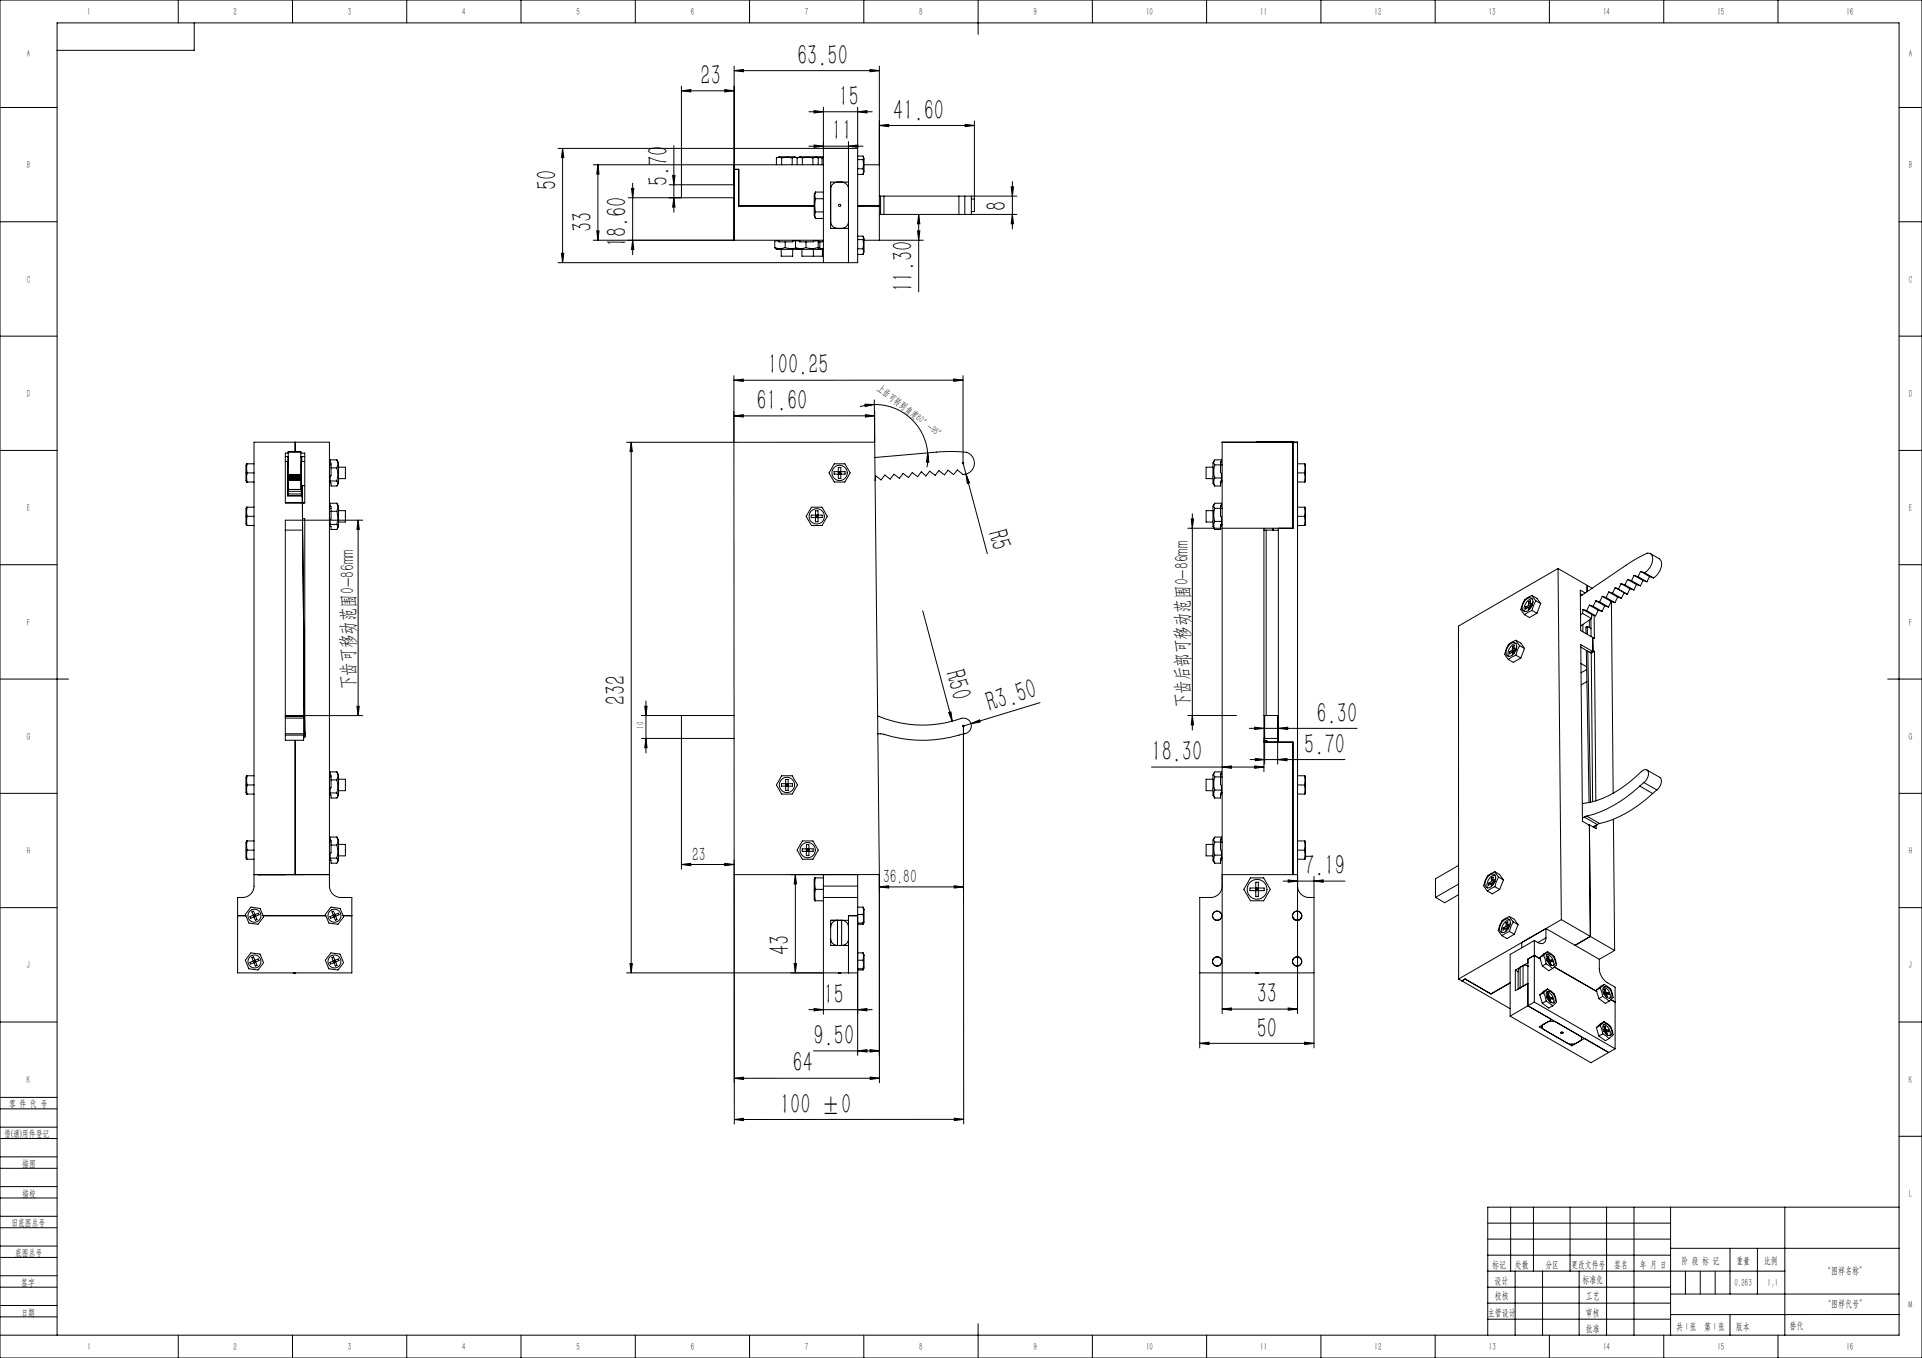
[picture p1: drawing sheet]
<svg xmlns="http://www.w3.org/2000/svg" width="841mm" height="594mm" viewBox="0 0 841 594" stroke-linecap="round" stroke-linejoin="round" font-family="sans-serif">
<g fill="none" stroke="#000" stroke-width=".44">
<path d="M0 0h841v594h-841zM78 0v10M85 10v12h-60M128 0v10M178 0v10M228 0v10M278 0v10M328 0v10M378 0v10M428 0v15M478 0v10M528 0v10"/>
<path d="M578 0v10M628 0v10M678 0v10M728 0v10M778 0v10M298.2 39.7l4.1-.5v1zM298.2 37.7v48.8M298.2 39.7h23M317.1 39.2l4.1 .5-4.1 .5zM321.2 30.9l4.1-.5v1zM321.2 28.9v76.2M321.2 30.9h63.6"/>
<path d="M380.7 30.4l4.1 .5-4.1 .5zM384.8 28.9v76.2M0 47h25M353.9 48.9h27.7M356.2 48.4l4.1 .5-4.1 .5zM360.3 46.9v68M375.3 48.9l4-.5v1zM375.3 46.9v68h-131.1M384.8 54.9l4.1-.5v1zM384.8 54.9h41.6M422.3 54.4l4.1 .5-4.1 .5zM426.4 52.9v39.7h-1.4"/>
<path d="M831 47h10M244.2 64.9h131.1M246.2 64.9l.5 4.1h-1zM246.2 64.9v50M259.6 72.1h100.7M261.6 72.1v33M261.6 72.1l.5 4.1h-1zM294.3 76.7h1l-.4 4.1zM294.9 63.7v29.1M321.1 72.1v33M321.1 74.1h2.2v16h33M339.7 69l1.3-.4h6.7l1.2 .4h-2.3"/>
<path d="M339.7 69h2.3M339.7 69v3.1M342 69h4.6M342 69v3.1M346.6 69v3.1M348.8 69h2.3M348.8 69v3.1M351.1 69h4.6M351.1 69v3.1M353.9 64h23.7M355.7 69h2.3M355.7 69v3.1"/>
<path d="M356.2 63.4l4.1 .6-4.1 .4zM356.8 68.6h3.5M356.8 68.6h-6.7l-1.3 .4M356.8 68.6l1.2 .4M357.4 68.8l2.3 .2M358 69v3.1M359.7 69v3.1M360.3 68.9l-.6 .1M366.5 79.7a3.1 3.1 0 0 0-3 3M368.3 79.7a3 3 0 0 1 3 3M371.3 64l4.1-.6v1zM371.3 61.9v53"/>
<path d="M371.3 79.7h-7.8v20.2h7.8M375.3 68.3h2.3v1.5M375.3 73.8h2.3M375.3 69.8h2.3M375.3 76.3h2.3M377.6 73.8v2.5M377.6 69.8v4M377.8 68.5l.3 .9v5.7l-.5 1.2M378.1 72.1h6.7M443 79.4v20.7M0 97h25M274.8 86.5h46.4"/>
<path d="M276.3 82.4h1.1l-.6 4.1zM276.8 80.1v31.3M292.8 80.8h28.4M294.9 86.5l.4 4.1h-1zM321.2 80.5h.1M321.2 86.8h.1M356.8 92.7l-.3 1.4 .3 1.5M356.8 86.9l-.3 2.6 .3 3.2M356.8 84l-.3 1.5 .3 1.4M356.8 84l-.5 1.4v8.7l.5 1.5M356.8 92.7h3.5M356.8 95.6h3.5"/>
<path d="M356.8 86.9h3.5M356.8 84h3.5M363.5 96.9a3 3 0 0 0 3 3M371.3 96.9a2.95 2.95 0 0 1-3 3M375.3 90.1h9.5M384.8 93.8h.5M384.8 85.8h.5M385.3 85.8h1.5M385.3 93.8h1.5M385.3 85.8v8M386.8 85.8h32.8M386.8 93.8h32.8"/>
<path d="M386.8 85.8v8M402 93.8v33.9M402 93.8l.5 4.1h-1zM419.6 85.8h2.6M419.6 93.8h2.6M419.6 85.8v8M422.2 85.8h2.8M422.2 93.8h2.8M422.2 85.8v8M425 87.1h1.4M425 85.8v8M425 93.8h20"/>
<path d="M425 85.8h20M442.5 81.7h1l-.5 4.1zM443 93.8l.5 4.1h-1zM831 97h10M245.7 110.8h1l-.5 4.1zM261.1 101h1l-.5 4.1zM276.8 105.1l.6 4.1h-1.1zM339 108.3l.3 .4M339 108.3a5.8 5.8 0 0 0 4.6 0M339.3 108.7l.6 .4 9-.1M340.9 105.1v.7M340.9 105.8l-.3-.4h-1.6v2.9"/>
<path d="M340.9 105.8h5.8l.4-.4h2.6l.3 .4M341.8 109.1v3h5.1v-3M343.6 108.3a7.8 7.8 0 0 0 4.6 .2M343.6 105.8v2.5M347.8 105.1v.3M348.1 108.3a5.9 5.9 0 0 0 4.6 0M348.1 108.3l.3 .4M348.1 105.4v2.9M348.3 108.7l.7 .4h8.9M349.9 105.1v.7M350.9 109.1v3h5M352.7 108.3a8.2 8.2 0 0 0 5.3 0"/>
<path d="M352.7 105.8v2.5M355.9 109.1v3M356.9 105.1v.3M357.9 109.1h2.4M358 105.4v2.9M358.4 108.7h1.9M358.5 108.7l-.6 .4M358.7 105.8v2.5l-.3 .5-.4-.5M359.9 109.1v3h-4M360.3 105.1h-100.7M360.3 105.4l-.5 .4h-1.5l-.1-.4h-2.1l-.3 .4h-5.8M375.3 103.3h2.3v1.5"/>
<path d="M375.3 108.8h2.3M375.3 104.8h2.3M375.3 111.3h2.3M377.6 108.8v2.5M377.6 104.8v4M377.8 103.5l.3 .9v5.7l-.5 1.2M401.5 101h1l-.5 4.1zM404 105.1h-25.9M0 147h25M831 147h10M321.1 166.3l4.1-.5v1zM321.1 164.3l.1 218.3 63.6-.1"/>
<path d="M378.5 176.8l4.1 .1-4 .9zM382.6 176.9a23.1 23.1 0 0 1 23.3 21.2M382.6 176.9l-2.8 .2-3.5 .8M382.6 174.9l.1 18.5M382.7 179.9v13.5M417.3 165.8l4.1 .5-4.1 .5zM421.4 164.3v38.8M421.4 166.3h-100.3M0 197h25M111.2 193.4h32.9v194.2a5 5 0 0 0 5.1 5h4.8v32.9h-50v-32.9a5.9 5.9 0 0 0 6.8-3.1l.4-1.9zM124.8 199.7h1.3M126.1 199.9l-.1 4.5"/>
<path d="M126.1 197.8v9.7M126.1 197.8v-.3h5.5v.3M126.1 198.2h-1.3v21.7h8.5v-21.7h-1.7M126.1 197.8h5.5M129.2 193.4v4.1M131.6 199.9h.4v2M131.6 197.8v9.7M131.6 199.7h1.7M276.2 193.5v232M276.2 193.5l.5 4h-1zM321.1 181.9l4.1-.5v1zM378.7 181.4l4 .5-4 .5z"/>
<path d="M382.7 193.4l-108.5 .1M382.7 193.4l2.1 189.1M382.7 181.9h-61.6M405.9 198.1l.5 4.1h-1zM405.9 198.1l.1 2.8-.4 3.5M549.8 193.4v.1M565.7 193.5h.1M565.7 193.5v37.6h-46M831 197h10M107.9 202.9l-.3 .6v6.7l.3 .6M107.9 202.9h.2M107.9 210.8h.2"/>
<path d="M108.1 202.9v4M108.1 206.9v3.9M108.1 206.9h3.1M108.1 210.8h3.1M108.1 202.9h3.1M124.8 201.9h1.1v15h6v-15h1.4M125.9 216.8h6M125.9 204.4h.2M125.9 209.4h.2M126 209.4v7.5M126 214.9h5.9M126 203.3h.1"/>
<path d="M126 216.1h5.9M126.1 214.1h.1M126.1 209.2h5.5M126.1 210.1h5.5M126.1 214.1h5.5M126.1 207.5h5.5M126.1 207.6h5.5M126.1 207.5v6.6M126.1 207.7h5.5M126.1 207.9h5.5M126.1 208.2h5.5M126.1 208.5h5.5"/>
<path d="M126.1 208.9h5.5M126.1 209.6h5.5M126.1 209.9h5.5M131.6 214.1h.1M131.6 204.4h.3M131.6 209.4h.3M131.6 203.3h.3M131.6 207.5v6.6M132.2 212.4h.1M132.2 212.4l.2 14.5h.9v93.8M132.3 219.9h.1M132.4 219.9h.1"/>
<path d="M132.4 219.9v7.6M133.3 212.4h-1.1M144.1 203.4h.8M144.1 210.4h3.3M144.9 204.6h2.5M147.4 204.6a9.9 9.9 0 0 1 0 5.8M147.4 201.1a6.7 6.7 0 0 1 .7 5v1a9 9 0 0 1-.5 5.2M147.4 201.1h-2.9v1.2l.4 .3v5.4l-.4 .4v2.7l.4 .2v1.3h2.5a1.57 1.57 0 0 0 0-2.2M147.4 201.1a3.8 3.8 0 0 1 0 3.5M148.1 204.4h3v5h-3M365 206.3h4.8v1.1h-4.8zM365.1 202.9h4.6l.3 .5 2 3.5-2.3 3.9h-4.6l-.9-1.5-1.4-2.4z"/>
<path d="M366.8 204.5h1.1v4.8h-1.1zM366.8 206.3l1.1 1.1M366.8 206.9h1.1M367.4 206.3v1.1M367.9 206.3l-1.1 1.1M382.8 200.1l28.6-2.5h8.3a6.1 6.1 0 0 1 5.1 1.3 5 5 0 0 1 1.2 5.5 5 5 0 0 1-4.6 3.1l-2.5-1.9-1.6 2-2.5-1.9-1.6 2-2.4-1.9-1.6 2.1-2.4-1.8-1.6 2.1-2-1.8-1.7 2.1-2.3-1.8-1.7 2.2-2.3-1.8-1.7 2.1-2.3-1.8-1.7 2.2-2.3-1.8-1.7 2.1-2.3-1.8-.2 2M382.9 210.1h.1M420.9 202.6h1M421 202.2l.7 .7M421.4 202.6l10.6 39.6M421.7 202.2l-.7 .7M422.7 207.4l1.6 3.8-1 .2z"/>
<path d="M530.8 204.4h-3v5h3M531.3 201.5a8.5 8.5 0 0 0-.5 5.1v1a6.5 6.5 0 0 0 .7 5M531.5 203.3a9.9 9.9 0 0 0 0 5.8M531.5 209.1a3.8 3.8 0 0 0 0 3.5M531.5 203.3l3.3 .1M531.5 209.1h3M534.1 202.6l.4-.3v-1.2h-3a1.57 1.57 0 0 0 0 2.2M534.4 210.4h.4M534.5 201.9l-.4 .1v4.7l.4 .4v4l-.4 .2M534.5 210.3l-.4 .2v2.1h-2.6M567.8 206.9h3M567.8 210.8h3"/>
<path d="M567.8 202.9h3M570.8 206.9l.2 1.9-.2 2M570.8 202.9l.2 1.9-.2 2.1M570.8 202.9l.5 .6v6.7l-.5 .6M107.9 221.9l-.3 .6v6.7l.3 .7M107.9 221.9h.2M107.9 229.9h.2M108.1 225.8v4.1M108.1 221.9v3.9M108.1 225.8h3.1M108.1 221.9h3.1M108.1 229.9h3.1"/>
<path d="M124.8 231.9h7.6M132.4 227l.9 95.4M144.1 222.4h.8M144.1 229.3h.4M144.5 229.4h2.9M144.9 223.7h2.5M147.4 223.7a9.8 9.8 0 0 1 0 5.7M147.4 220.1a6.7 6.7 0 0 1 .7 5v1a9.2 9.2 0 0 1-.5 5.2M147.4 220.1h-2.9v1.3l.4 .2v5.4l-.4 .4v2.7l.4 .2v1.3h2.5a1.62 1.62 0 0 0 0-2.2M147.4 220.1a3.9 3.9 0 0 1 0 3.6M148.1 223.4h3v4.9h-3M156.7 227.5v85.5"/>
<path d="M156.7 227.5l.5 4.1h-1zM158.7 227.5h-33.9v85.9M355 225.3h4.8v1.1h-4.8zM355.1 221.9h4.6l.9 1.5 1.4 2.4-2.3 4.1h-4.6l-1.5-2.6-.9-1.5zM356.8 223.4h1.1v4.8h-1.1zM356.8 225.3l1.1 1.1M356.8 225.8h1.1M357.4 225.3v1.1M357.9 225.3l-1.1 1.1M521.2 227h1.1l-.6 4.1zM521.7 224.7v94.6M530.8 223.4h-3v4.9h3"/>
<path d="M531.3 220.4a8.7 8.7 0 0 0-.5 5.2v1a6.5 6.5 0 0 0 .7 5M531.5 222.3a9.8 9.8 0 0 0 0 5.8M531.5 228.1a3.9 3.9 0 0 0 0 3.5M531.5 222.3l3.3 .1M531.5 228.1h3M534.1 221.6l.4-.2v-1.3h-3a1.61 1.61 0 0 0 0 2.2M534.4 229.3h.4M534.5 220.9l-.4 .1 .4 9.1-.4 .2M534.5 229.3l-.4 .2v2.1h-2.6M553 231.1v106.4M553 231.9h6.4M554 231.9v81.1"/>
<path d="M557 231.1v.8M559.4 231.1v93.5M567.8 225.8h3M567.8 221.9h3M567.8 229.9h3M570.8 221.9l.2 1.9-.2 2M570.8 225.8l.2 2-.2 2.1M570.8 221.9a3.1 3.1 0 0 1 .5 3.1v1.7a3.1 3.1 0 0 1-.5 3.2M0 247h25M681.7 248.7l1.5 153.6M681.7 248.7l12.8 7.3M681.7 248.7l-43.5 25.2v154.3"/>
<path d="M691.5 259.8l.8 .5M693.6 259.4l-2.1-1.2 .2 17.6 6 3.5-.2-10.1M694.5 256v2.8M694.5 256l2.2 1.3M703.9 258.9l1.7 .6M703.9 258.9l-1.1 2.5M703.9 258.9l3.9 2.3M705.6 259.5l3.9 2.2M706.8 257l1.4 .7M706.8 257l-1.2 2.5M706.8 257l3.9 2.2M708.2 257.7l3.8 2.3"/>
<path d="M709.3 255.3l1.7 .5M709.3 255.3l-1.1 2.4M709.3 255.3l3.9 2.2M710.7 259.2l1.3 .8M710.7 259.2l-1.2 2.5M711 255.8l3.9 2.2M712.2 253.5l1.7 .5M712.2 253.5l-1.2 2.3M712.2 253.5l3.9 2.2M713.2 257.5l1.7 .5M713.2 257.5l-1.2 2.5M713.9 254l3.9 2.3"/>
<path d="M715 251.7l1.7 .6M715 251.7l-1.1 2.3M715 251.7l3.9 2.2M716.1 255.7l1.7 .6M716.1 255.7l-1.2 2.3M716.7 252.3l3.9 2.2M717.9 249.9l1.7 .6M717.9 249.9l-1.2 2.4M717.9 249.9l3.9 2.3M718.9 253.9l1.7 .6M718.9 253.9l-1.1 2.4M719.6 250.5a6.8 6.8 0 0 0 3.2-7.7l-.5-.6-1.5-.2-5.9 3-23.4 15.8"/>
<path d="M719.6 250.5l3.9 2.3M721.8 252.2l1.7 .6M721.8 252.2l-1.2 2.3M722.1 242.1l4 2.3a3.6 3.6 0 0 1 .4 4.7 7.3 7.3 0 0 1-3 3.7M831 247h10M132.9 275.3v38.1M403.8 267.2l12.9 48.3M667.6 265.5v.9l1.3-.8M667.6 265.5l2 .1M667.9 262.1a1.68 1.68 0 0 1 2.3-.4 1.68 1.68 0 0 1 .5 2.3 4.4 4.4 0 0 1-3.5 3.5 2.4 2.4 0 0 1-.5-3.9zM668.9 263.2v1.6M668.9 265.6v1.3"/>
<path d="M668.9 264.8l-1.3 .7M668.9 263.2l.7-.4v1.5M668.9 263.2l1.1 1.8M668.9 264.8l.7 .4M669.6 265.2v.9l-.7-.5M669.6 264.3l.8 .5-.8 .4M670.3 260.4v.1a6.4 6.4 0 0 0-4.8 6.1l1.6 2.3M670.3 260.4l1.7 2.4M670.3 267l-3.2 1.9M670.3 267l2.2 1.2M670.3 260.4l2.2 1.3 1.7 2.3M670.5 261.9a4.4 4.4 0 0 0-3.3 5.6"/>
<path d="M670.7 263.7l-1.1 .6M672 262.8l-1.7 4.2M672 262.8l2.2 1.2M672.5 268.2l-3.2 1.9-2.2-1.2M674.2 264l-1.7 4.2M692.5 268.3l-.9 .7M692.5 268.3l3.9 2.3M692.6 273.1v3.3M692.6 266.6l1.7 .5M692.6 266.6l-.1 1.7M692.6 266.6l3.9 2.2M694.3 267.1l3.9 2.3"/>
<path d="M694.5 274l.1 3.5M694.5 274l1.7 .9M694.5 274l-.6 .3 .1 2.9M695.4 271.2v3.3M695.5 264.7l1.6 .5M695.5 264.7l-1.2 2.4M695.5 264.7l3.8 2.2M696.1 270.7l.1 7.7M696.4 270.6l-4.8 3.2M696.5 268.8l1.7 .6M696.5 268.8l-.1 1.8M697.1 265.2l3.9 2.2"/>
<path d="M698.3 262.8l1.6 .5M698.3 262.8l-1.2 2.4M698.3 262.8l3.9 2.2M699.3 266.9l1.7 .5M699.3 266.9l-1.1 2.5M699.9 263.3l3.9 2.2M701.1 260.8l1.7 .6M701.1 260.8l-1.2 2.5M701.1 260.8l3.9 2.3M702.2 265l1.6 .5M702.2 265l-1.2 2.4M702.8 261.4l3.8 2.2"/>
<path d="M705 263.1l1.6 .5M705 263.1l-1.2 2.4M705.1 263.1l.8 83.9M707.8 261.2l1.7 .5M707.8 261.2l-1.2 2.4M0 297h30M660.5 285.1v.9l1.3-.8M660.5 285.1l2.1 .1M660.8 281.7a1.68 1.68 0 0 1 2.3-.4 1.68 1.68 0 0 1 .5 2.3 3.7 3.7 0 0 1-4 3.3 3.7 3.7 0 0 1 1.2-5.2zM661.8 282.8v1.5M661.8 285.2v1.3M661.8 284.3l-1.3 .8"/>
<path d="M661.8 282.8l.8-.4v1.5M661.8 285.2l.8 .5M661.8 282.8l1.1 1.8M661.8 284.3l.8 .5M662.6 284.8v.9M662.6 283.9l.8 .4-.8 .5M663.3 280.1a6.4 6.4 0 0 0-4.9 6.1l1.6 2.3M663.3 280.1l1.6 2.3M663.3 286.6l-3.3 1.9M663.3 286.6l2.1 1.2M663.3 280.1l2.1 1.2 1.7 2.3M663.4 281.5a4.4 4.4 0 0 0-3.3 5.6"/>
<path d="M663.6 283.3l-1 .6M664.9 282.4l-1.6 4.2M664.9 282.4l2.2 1.2M665.4 287.8l-3.2 1.9-2.2-1.2M667.1 283.6l-1.7 4.2M691.7 283.1l3.9 2.2M691.8 290.2l2.5 1.5M694.1 284.5l1.2 66.5M694.3 292.9l-2.5 1.4M694.4 298.1l-2.5 1.5M694.8 284.8l1.2 66.1M695.6 285.3l.7 .4"/>
<path d="M696.3 285.7l.6 65M697 285l-5.3-3 .7 77.2 3.1 1.8M697 285l-1.4 .3M697.7 284.9l-.7-.4-.1-5.6 .1 6.1M697.7 284.9l.6 65.4M697.7 284.9l-1.4 .8M826 297h15M124.8 314.1v6.9M124.8 314.1h8.1M124.8 313.4v.7M124.8 313.4h8.1M132.9 314.1v6.9"/>
<path d="M132.9 313.4v.7M133.2 313h-8.4h33.9M156.2 308.9h1l-.5 4.1zM280.6 313h40.6M282.1 308.9h1l-.5 4.1zM282.6 306.6v22.7M298.2 313v67.1M384 313.2a51.4 51.4 0 0 0 37.4 .9 3.6 3.6 0 0 1 3.5 3.9 3.6 3.6 0 0 1-4 3.2 59.6 59.6 0 0 1-35.4-.2h-1.4M415.1 311.7l1-.3 .6 4.1zM421.1 317.6h1M421.2 317.2l.7 .7M421.6 317l.1 174.6"/>
<path d="M421.9 317.2l-.7 .7M424.9 316.5l3.7-1.6 .3 .9zM424.9 316.5l-3.3 1.1M455.1 307.3l-30.2 9.2M519.7 313h21.4M521.7 313l.6 4.1h-1.1zM546.7 318.6h47.1M549 318.1l4 .5-4 .5zM553 313h6.4M553.4 313v21.2M559 313v21.2M559.4 318.6l4.1-.5v1z"/>
<path d="M107.9 339.3l-.3 .7v6.7l.3 .6M107.9 339.3h.2M108.1 339.3v4.1M108.1 339.3h3.1M124.8 321v.5M124.8 321.5v2.3h8.1v-2.3M124.8 321h8.1M124.8 321.5h8.1M129.2 323.8v58.7M132.9 321v.5M133.3 320.7h.1M133.3 320.7v1.7"/>
<path d="M133.3 322.4h-.4M144.1 339.9h.8M147.4 337.6a6.7 6.7 0 0 1 .7 5v1a9.2 9.2 0 0 1-.5 5.1M147.4 337.6h-2.9v1.2l.4 .3v5.4l-.4 .4v2.7l.4 .2v1.3h2.5a1.61 1.61 0 0 0 0-2.3M147.4 337.6a3.8 3.8 0 0 1 0 3.5M280.6 323h40.6M282.6 323l.5 4.1h-1zM342 339.3h4.6l1.5 2.6 .9 1.5-2.4 3.9h-4.6l-.9-1.5-1.4-2.4zM503.8 335.5h49.2M531.3 337.9a8.7 8.7 0 0 0-.5 5.2v1a6.5 6.5 0 0 0 .7 5M531.5 339.8a9.9 9.9 0 0 0 0 5.8M531.5 339.8h2.6"/>
<path d="M534.1 339.1l.4-.3v-1.2h-3a1.57 1.57 0 0 0 0 2.2M534.1 339.9h.7M534.5 338.4l-.4 .1 .4 9.1-.4 .2M534.8 335.5l4-.5v1zM547 332.2h41.5M549 335l4 .5-4 .5zM549.3 331.7l4.1 .5-4.1 .6zM553 323.9h1.4v.7M553 323h6M553 324.6h12.7v58M553 324.6h6.4M559 332.2l4.1-.5v1.1z"/>
<path d="M567.8 339.3h3M570.8 339.3l.2 2-.2 2.1M570.8 339.3a3.1 3.1 0 0 1 .5 3.2v4.2l-.5 .6M720.6 336.8l5.7 3.2a3.8 3.8 0 0 1-1.3 5.5M0 347h25M107.9 347.3h.2M108.1 343.4v3.9M108.1 343.4h3.1M108.1 347.3h3.1M144.1 346.8h.4M144.5 346.8h2.9M144.9 341.1h2.5"/>
<path d="M147.4 341.1a9.8 9.8 0 0 1 0 5.7M148.1 340.8h3v5.1h-3M341.9 342.8h4.8v1.1h-4.8zM343.8 341h1.1v4.8h-1.1zM343.8 342.8l1.1 1.1M343.8 343.4h1.1M344.3 342.8v1.1M344.9 342.8l-1.1 1.1M530.8 340.8h-3v5.1h3M531.5 345.6a3.8 3.8 0 0 0 0 3.5M531.5 345.6h3M534.4 346.8h.4"/>
<path d="M534.5 346.8l-.4 .2v2.1h-2.6M567.8 343.4h3M567.8 347.3h3M570.8 343.4l.2 1.9-.2 2M693.2 357.4l-.8 .5M693.2 357.4l5.7 3.2M694.3 357l-1.1 .4M694.3 357l5.6 3.2M706 358.3l.5 57.4M717.5 343.8a52.8 52.8 0 0 1-23.2 13.2M717.5 343.8l5.7 3.3M719.3 342.3a4.3 4.3 0 0 0 1.5-5.4 1.99 1.99 0 0 0-2.6 .6 44 44 0 0 1-25.7 14h-.1"/>
<path d="M719.3 342.3l-1.8 1.5M719.3 342.3l5.7 3.2M723.2 347.1a51.4 51.4 0 0 1-23.3 13.1M725 345.5l-1.8 1.6M831 347h10M107.9 367.8l-.3 .7v6.7l.3 .6M107.9 367.8h.2M107.9 375.8h.2M108.1 371.9v3.9M108.1 367.8v4.1M108.1 371.9h3.1M108.1 375.8h3.1"/>
<path d="M108.1 367.8h3.1M144.1 368.4h.8M144.1 375.3h3.3M144.9 369.6h2.5M147.4 369.6a9.8 9.8 0 0 1 0 5.7M147.4 366.1a6.7 6.7 0 0 1 .7 5v1a9.2 9.2 0 0 1-.5 5.2M147.4 366.1h-2.9v1.2l.4 .3v5.4l-.4 .4v2.7l.4 .2v1.3h2.5a1.61 1.61 0 0 0 0-2.3M147.4 366.1a3.8 3.8 0 0 1 0 3.5M148.1 369.4h3v5h-3M298.2 378.1l4.1-.5v1.1zM298.2 378.1h23M317.1 377.6l4.1 .5-4.1 .6z"/>
<path d="M321.2 376.1l.1 115.6M351 371.3h4.8v1.1h-4.8zM351.1 367.8h4.6l1.5 2.6 .8 1.5-2.3 3.9h-4.6l-.9-1.5-1.4-2.4zM352.8 369.5h1.1v4.8h-1.1zM352.8 371.3l1.1 1.1M352.8 371.9h1.1M353.4 371.3v1.1M353.9 371.3l-1.1 1.1M530.8 369.4h-3v5h3M531.3 366.4a8.7 8.7 0 0 0-.5 5.2v1a6.6 6.6 0 0 0 .6 4.7l.1 .3M531.5 368.3a9.8 9.8 0 0 0 0 5.7M531.5 374a3.9 3.9 0 0 0 0 3.6"/>
<path d="M531.5 368.3l3.3 .1M531.5 374h3M534.1 367.6l.4-.3v-1.2h-3a1.57 1.57 0 0 0 0 2.2M534.4 375.3h.4M534.5 366.9l-.4 .1 .4 9.1-.4 .2M534.5 375.3l-.4 .2v2.1h-2.6M567.8 371.9h3M567.8 375.8h3M567.8 367.8h3M570.8 371.9l.2 1.9-.2 2M570.8 367.8l.2 2-.2 2.1M570.8 367.8a3.1 3.1 0 0 1 .5 3.2v4.2l-.5 .6"/>
<path d="M638.2 378.5l-10.1 5.9v8.1M695.5 360.8l.4 48.8-6.7 3.9M695.5 360.8l2.9 1.7v-1.4M695.5 360.8l-.2 .1M698.4 361.1h.1M698.4 360.9v.2M698.4 361.1l-1.2 .7M698.9 360.6l-1.8 1.1M699.9 360.2l-1 .4M0 397h25M109.8 396.8l4 .6 1.6 3.7-2.5 3.2-4-.6-1.5-3.7zM111.2 382.5l32.9 .1"/>
<path d="M113.1 382.6h.1M124.8 382.5h4.4M124.8 382.5v.1M129.2 382.5h.1M129.2 382.5h3.7M132.9 382.5v.1M144.8 396.8l4 .6 1.6 3.7-2.5 3.2-4-.6-1.6-3.7zM348 382.6v42.9M348 382.6l.5 4h-1zM356.8 384l-.3 1.9 .3 3.1M356.8 389l-.3 1.9 .3 3.1M356.8 384h-.3l-.2 .7v8.6l.2 .7h.3"/>
<path d="M356.8 384h3.5M356.8 389h3.5M356.8 394h3.5M360.3 387.6v5M360.3 382.6v5M360.3 392.6v51M360.3 392.6h15M360.3 387.6h15M363.4 382.5v.1M371.4 382.5v.1M375.3 387.6v5M375.3 382.6v5"/>
<path d="M375.3 392.6v69M375.3 396.8h2.3M377.6 396.8v3.2M377.6 396.8l.5 .9v5.7l-.3 .7M384.8 382.5v79.1M384.8 382.5v91.1M384.8 387.9l4.1-.5v1zM384.8 387.9h36.8M417.5 387.4l4.1 .5-4.1 .5zM534.8 387.6a5 5 0 0 1-5 5h-4.8v65.8M534.8 382.6h33M546.9 388.4h6.3v1.2h-6.3z"/>
<path d="M547.2 384h5.7l2.9 5-2.9 5h-5.7l-1.5-2.5-1.4-2.5zM549.5 389h1.1M549.5 385.9h1.1v6.2h-1.1zM549.5 388.4l1.1 1.2M550.1 388.4v1.2M550.6 388.4l-1.1 1.2M561.4 385.4h27.1M563.7 384.9l4.1 .5-4.1 .5zM567.8 387.6a5 5 0 0 0 5 5h2.2M575 385.4l4-.5v1zM575 383.4v75M638.2 386.7l-10.1 5.8"/>
<path d="M638.2 391.3l-6.1 3.6-4-2.4M651.3 386.4v.8l1.3-.7M651.3 386.4h2M651.6 383a1.68 1.68 0 0 1 2.3-.5 1.68 1.68 0 0 1 .5 2.3 3.7 3.7 0 0 1-4 3.4 3.7 3.7 0 0 1 1.2-5.2zM652.6 384.1v1.5M652.6 386.5v1.3M652.6 385.6l-1.3 .8M652.6 384.1l.7-.5v1.6M652.6 384.1l1.1 1.8M652.6 385.6l.7 .4M653.3 386v1l-.7-.5M653.3 385.2l.8 .4-.8 .4"/>
<path d="M654.1 381.3h-.1a6.3 6.3 0 0 0-4.8 6.1l1.6 2.3M654.1 381.3l1.6 2.3M654.1 387.8l-3.3 1.9M654.1 387.8l2.1 1.3M654.1 381.3l2.1 1.2 1.7 2.4M654.2 382.8a4.4 4.4 0 0 0-3.3 5.6M654.4 384.5l-1.1 .7M655.7 383.6l-1.6 4.2M655.7 383.6l2.2 1.3M656.2 389.1l-3.2 1.9-2.2-1.3M657.9 384.9l-1.7 4.2M831 397h10"/>
<path d="M104 400.5h3.6M109.8 416.8l4 .5 1.6 3.8-2.5 3.2-4-.6-1.5-3.7zM110.8 400.3l.3 .8M110.8 400.3l-1.4 .7 .2 .7 1.5-.6M110.8 400.3l1 .4M111.2 400.2l.3 .7M111.3 400.5l-.2 .6M111.3 400.5l-.3 .2M111.5 400l1.5-.6 .3 .7-1.5 .6M111.5 400l-.6-1.4-.7 .2 .6 1.5M111.5 400l-.7 .3M111.5 400l.3 .7"/>
<path d="M111.5 400l-.2 .5M111.7 400.4l-.4 .1M111.8 400.7l.7 1.6-.7 .2-.7-1.4M111.8 400.7l-.7 .4M115.1 400.5h27.5M144.8 416.8l4 .5 1.6 3.8-2.5 3.2-4-.6-1.6-3.7zM145.8 400.3l-1.4 .7 .2 .7 1.5-.6M145.8 400.3l.3 .8M145.8 400.3l.5 .2M146.2 400.2l.3 .7M146.3 400.5l-.3 .2M146.3 400.5l-.2 .6"/>
<path d="M146.3 400.5l.6 .2M146.5 400l1.6-.6 .2 .7-1.4 .6M146.5 400l-.6-1.4-.7 .2 .6 1.5M146.5 400l-.7 .3M146.5 400l.4 .7M146.5 400l-.2 .5M146.7 400.4l-.4 .1M146.9 400.7l.6 1.6-.7 .2-.7-1.4M146.9 400.7l-.8 .4M150.1 400.5h3.9M363.5 405.5a2.99 2.99 0 0 1 3-3v11.1a3.1 3.1 0 0 1-3-2.9M363.5 402.5h2.9"/>
<path d="M363.5 402.5v11.1h7.8M363.5 402.5h7.8M371.3 405.5a2.92 2.92 0 0 0-3-3v11.1a3 3 0 0 0 3-2.9M375.3 400.5h-4v25M375.3 400h2.3M375.3 403.7h2.3M375.3 416.8h2.3M377.6 403.7v.6h-2.3M377.6 400v3.7M377.6 416.8v3.2M377.6 416.8l.5 .9v5.7l-.3 .7M532.1 402.5h.9"/>
<path d="M565.5 400.5h.1M565.5 400.5a2.1 2.1 0 0 0 1.7 2M567.1 402.5h.9M569.6 400.5a2.01 2.01 0 0 1-1.7 2M569.6 400.5h.1M657.7 405.9v.9l1.3-.7M657.7 405.9l2.1 .1M658 402.5a1.68 1.68 0 0 1 2.3-.4 1.68 1.68 0 0 1 .5 2.3 4.3 4.3 0 0 1-3.5 3.5 2.38 2.38 0 0 1-.5-3.9zM659 403.6v1.6M659 406.1v1.2M659 405.2l-1.3 .7M659 403.6l.8-.4v1.5"/>
<path d="M659 403.6l1.1 1.8M659 405.2l.8 .4M659.8 405.6v.9l-.8-.4M659.8 404.7l.7 .5-.7 .4M660.5 400.9h-.1a6.5 6.5 0 0 0-4.8 6.1l1.6 2.3M660.5 400.9l1.6 2.3M660.5 407.4l-3.3 1.9M660.5 407.4l2.1 1.3M660.5 400.9l2.1 1.2 1.6 2.4M660.6 402.3a4.4 4.4 0 0 0-3.3 5.6M660.9 404.1l-1.1 .6M662.1 403.2l-1.6 4.2"/>
<path d="M662.1 403.2l2.1 1.3M662.6 408.7l-3.2 1.9-2.2-1.3M664.2 404.5l-1.6 4.2M665.9 412.3v2.3M671.4 411.4v26.9M671.4 411.4l-10.6 6.1v27M671.4 411.4l1.5 .9M673.8 418.8l1.1 3.7M673.9 419.4l-2.5-1.5-2.9 1.7v20.3M675.4 417.9l1.1 3.7M675.4 417.9l-1.6 .9M676.5 410.2a2.15 2.15 0 0 1-1.1 2.3 2.15 2.15 0 0 1-2.5-.2"/>
<path d="M676.5 410.2v-4.1l23.3 13.5M676.5 410.2l-3.6 2.1M676.8 419.7l.7 .1M676.8 417.6a2.29 2.29 0 0 1 3.4 1.7 2.14 2.14 0 0 1-.5 3.1 3.7 3.7 0 0 1-2.9-4.8zM676.8 417.6a3.7 3.7 0 0 1 2.8 4.8M677.2 416.3a5.7 5.7 0 0 1 3.9 5.7l-1.7 1.6M677.2 416.3l-1.8 1.6M677.2 416.3l-1.7 1-1.7 1.5M677.5 419.8l-.6 .4M677.6 418.4l.4 1.5M677.6 418.4h-.5l.4 1.4M677.6 418.4l-.3 .8"/>
<path d="M678 419.9l1.1 .1M678 419.9l-.9 .5M679.1 420l-2 .4 .6 .1 .4 1.2 .6 .3M679.1 420l.2 .7-1.1-.1M683.2 402.3l23.3 13.4M683.2 402.3l-45 25.9M699.8 419.6a12.3 12.3 0 0 0 .6 6.7l1 1.7a12 12 0 0 0 5.3 3.8v26.9M706.5 415.7l-6.7 3.9M110.8 420.3l.3 .8M110.8 420.3l-1.4 .7 .2 .7 1.5-.6M110.8 420.3l1 .5M111.2 420.2l.3 .7"/>
<path d="M111.5 420l.3 .8M111.5 420l1.5-.6 .3 .8-1.5 .6M111.5 420l-.6-1.4-.7 .2 .6 1.5M111.5 420l-.7 .3M111.5 420l-.4 1.1M111.7 420.4l-.7 .3M111.8 420.8l.7 1.5-.7 .3-.7-1.5M111.8 420.8l-.7 .3M128.4 425.5h1M145.8 420.3l-1.4 .7 .2 .7 1.5-.6M145.8 420.3l.3 .8M145.8 420.3l.5 .2"/>
<path d="M146.2 420.2l.3 .7M146.3 420.5l-.2 .6M146.3 420.5l.6 .3M146.5 420l.4 .8M146.5 420l1.6-.6 .2 .8-1.4 .6M146.5 420l-.6-1.4-.7 .2 .6 1.5M146.5 420l-.7 .3M146.5 420l-.2 .5M146.7 420.4l-.7 .3M146.9 420.8l.6 1.5-.7 .3-.7-1.5M146.9 420.8l-.8 .3M274.2 425.5h101.1"/>
<path d="M275.7 421.5h1l-.5 4zM347.5 421.5h1l-.5 4zM366.9 425.5h1M375.3 420h2.3M375.3 423.7h2.3M377.6 423.7v.6h-2.3M377.6 420v3.7M525 425.5h50M549.6 425.5h.9M638.2 428.2l1.5 .8M639.7 429l1.4-.8 11.3 6.6 8.4-4.9M639.7 429l21.1 12.2"/>
<path d="M663 424.3v9l5.5-3.1-2.1 1.2M663 424.3l1.3 .8M664.3 425.1v7.5l.9-.5M665.2 423.1l-.6 .7-.3 1.3M665.2 423.1v9M666.4 422.4l.9-.2 1.2 .4M666.4 431.4l-1.2 .7M666.4 422.4v9M666.4 422.4l-1.2 .7M668.5 422.6h.1M668.5 439.9l35.4 20.5M668.5 421.2l-5.5 3.1"/>
<path d="M668.5 439.9l-7.7 4.6M671.4 438.3l-2.9 1.6M671.4 438.3l35.3 20.4M673.8 435.2l1.1 3.6M674.9 422.5l2.8 2.1 1.7-1M674.9 438.8l2.8 2.1 1.7-.9M675.4 434.2l1.1 3.7M675.4 434.2l-1.6 1M676.5 421.6l2.9 2M676.5 437.9l2.9 2.1M676.5 421.6l-1.6 .9M676.5 437.9l-1.6 .9"/>
<path d="M676.8 436.1h.7M676.8 433.9a2.24 2.24 0 0 1 3.4 1.7 2.14 2.14 0 0 1-.5 3.1 3.7 3.7 0 0 1-2.9-4.8zM676.8 433.9a3.7 3.7 0 0 1 2.8 4.8M677.1 420.1l-.1 .2M677.1 436.4l-.1 .2M677.2 432.6a5.7 5.7 0 0 1 3.9 5.8l-1.7 1.6M677.2 432.6l-1.8 1.6M677.2 432.6l-1.7 1-1.7 1.6M677.5 436.1l-.6 .4M677.6 434.7l.4 1.5M677.6 434.7h-.5l.4 1.4M677.6 434.7l-.3 .8"/>
<path d="M678 436.2l1.1 .1M678 436.2l-.9 .5M678.1 438l.6 .4M678.2 420.6l.5 1.4M678.2 420.6l-.4 .2M678.2 436.9l.5 1.5M678.2 436.9l-.4 .2M678.4 422h.3M678.4 438.4h.3M679.1 436.3l.2 .7-1.1-.1M679.1 436.3l-2 .5h.6l.4 1.3M680.1 423l18.6 10.7"/>
<path d="M698.5 433.1l1.1 3.7M699.6 436.8l2.9 2.1 1.6-1M700.2 432.2l1.1 3.6M700.2 432.2l-1.7 .9M701.3 435.8l2.8 2.1M701.3 435.8l-1.7 1M701.5 434l.8 .1M701.6 431.9a2.32 2.32 0 0 1 3.4 1.7 2.11 2.11 0 0 1-.6 3.1 3.7 3.7 0 0 1-2.8-4.8zM701.6 431.9a3.7 3.7 0 0 1 2.8 4.8M701.8 434.7l.7 .1 .3 1.2 .6 .3M701.8 434.4l-.1 .2M701.9 430.6a5.8 5.8 0 0 1 4 5.7l-1.8 1.6"/>
<path d="M701.9 430.6l-1.7 1.6M701.9 430.6l-1.6 .9-1.8 1.6M702.3 434.1l-.6 .3M702.3 432.7l.5 1.5M702.3 432.7l-.5-.1 .5 1.5M702.3 432.7l-.2 .8M702.8 434.2l1 .1M702.8 434.2l-1 .5M703 434.9l.4 1.4M703 434.9l-.4 .2M703.2 436.3h.2M703.8 434.3l.2 .7-1-.1"/>
<path d="M703.8 434.3l-1.9 .4M704.9 437.3l1.8 1M0 447h25M353.9 441.6h27.7M356 459.7h28.8M356.2 441.1l4.1 .5-4.1 .6zM375.3 459.7l4-.6v1.1zM375.3 441.6l4-.5v1.1zM380.7 459.1l4.1 .6-4.1 .5zM525 456.4l4-.5v1zM525 456.4h50M534.8 441.4l4-.5v1z"/>
<path d="M534.8 443.4v-250h33v250M534.8 441.4h33M563.7 440.9l4.1 .5-4.1 .5zM570.9 455.9l4.1 .5-4.1 .5zM660.8 444.5l35.3 20.3 10.6-6.1M674.6 448.5l.1 .8M675.6 450.4l-.1-.1a1.28 1.28 0 0 1-.7-1.2 1.28 1.28 0 0 1 .8-1.1 5.1 5.1 0 0 1 5.5-.8l10.1 5.8a1.28 1.28 0 0 1 .8 1.2 1.28 1.28 0 0 1-.8 1.3 5.1 5.1 0 0 1-5.5 .7M679 446l-5.5 3.1 14.3 8.3M682.9 451.8l.5-.4 .5 .4M683 451.6l.9 .2-.9 .2zM687.8 456.7v.7M692 453.5v.7"/>
<path d="M693.3 454.2l-5.5 3.2M698.5 449.5l1.1 3.6M699.6 453.1l2.9 2.1 1.6-.9M700.2 448.5l1.1 3.7M700.2 448.5l-1.7 1M701.3 452.2l2.8 2.1M701.3 452.2l-1.7 .9M701.5 450.3l.8 .1M701.6 448.2a1.78 1.78 0 0 1 2.9 .9 2.37 2.37 0 0 1-.1 3.9 3.7 3.7 0 0 1-2.8-4.8zM701.6 448.2a3.7 3.7 0 0 1 2.8 4.8M701.8 451.1h.7l.3 1.3 .6 .2M701.8 450.7l-.1 .2"/>
<path d="M701.9 446.9a5.8 5.8 0 0 1 4 5.7l-1.8 1.7M701.9 446.9l-1.7 1.6M701.9 446.9l-1.6 .9-1.8 1.7M702.3 450.4l-.6 .4M702.3 449l.5 1.5M702.3 449h-.5l.5 1.4M702.3 449l-.2 .8M702.8 450.5l1 .1M702.8 450.5l-1 .5M703 451.2l.4 1.4M703 451.2l-.4 .2M703.2 452.6h.2"/>
<path d="M703.8 450.6l.2 .7-1-.1M703.8 450.6l-1.9 .5M831 447h10M321.3 471.7l4.1-.5v1zM380.8 471.1l4 .5-4 .6zM384.8 471.6l-63.5 .1M0 498h25M0 493h25M0 485h25M0 480h25M321.3 489.7l4.1-.5v1zM417.6 489.1l4.1 .5-4.1 .5z"/>
<path d="M421.7 489.6l-100.4 .1M831 497h10M0 511h25M0 506h25M0 519h25M0 524h25M0 537h25M0 532h25M651 535h80M661 528v28M671 528v28M687 528v28"/>
<path d="M703 528v56M715 528v56M731 528v56M781 528v56M831 528h-180v56M0 550h25M0 545h25M0 558h25M651 542h80M651 549h80M651 556h130M663 556v28"/>
<path d="M675 556v28M691 556v28M731 546h100M737.5 556v10M744 556v10M750.5 556v10M757 546v20M769 546v20M0 563h25M0 571h25M0 576h25M428 579v15"/>
<path d="M651 563h80M651 570h80M651 577h80M731 566h100M757 575v9M831 575h-100M0 584h831v-574h-806v574M78 584v10M128 584v10M178 584v10M228 584v10M278 584v10"/>
<path d="M328 584v10M378 584v10M478 584v10M528 584v10M578 584v10M628 584v10M678 584v10M728 584v10M778 584v10"/>
<circle cx="367.4" cy="89.8" r=".5"/>
<circle cx="367.4" cy="206.9" r="3.4"/>
<circle cx="357.4" cy="225.9" r="3.4"/>
<circle cx="344.3" cy="343.4" r="3.4"/>
<circle cx="353.4" cy="371.9" r="3.4"/>
<circle cx="550" cy="389" r="4.3"/>
<circle cx="111.4" cy="400.5" r="2.85"/>
<circle cx="146.3" cy="400.5" r="2.85"/>
<circle cx="532.6" cy="400.6" r="2"/>
<circle cx="532.6" cy="400.5" r="2.06"/>
<circle cx="567.6" cy="400.6" r="2"/>
<circle cx="567.6" cy="400.5" r="2.06"/>
<circle cx="111.4" cy="420.6" r="2.85"/>
<circle cx="146.3" cy="420.6" r="2.85"/>
<circle cx="532.6" cy="420.6" r="2"/>
<circle cx="532.6" cy="420.5" r="2.06"/>
<circle cx="567.6" cy="420.6" r="2"/>
<circle cx="567.6" cy="420.5" r="2.06"/>
</g>
<g fill="#000">
<path d="M422.7 207.4l1.6 3.8-1 .2zM415.1 311.7l1-.3 .6 4.1zM424.9 316.5l3.7-1.6 .3 .9z"/>
<path d="M298.2 39.7l4.1-.5v1zM317.1 39.2l4.1 .5-4.1 .5zM321.2 30.9l4.1-.5v1zM380.7 30.4l4.1 .5-4.1 .5zM384.8 54.9l4.1-.5v1zM422.3 54.4l4.1 .5-4.1 .5zM356.2 48.4l4.1 .5-4.1 .5zM375.3 48.9l4-.5v1z"/>
<path d="M356.2 63.4l4.1 .6-4.1 .4zM371.3 64l4.1-.6v1z"/>
<path d="M443 93.8l.5 4.1h-1zM442.5 81.7h1l-.5 4.1zM245.7 110.8h1l-.5 4.1zM246.2 64.9l.5 4.1h-1z"/>
<path d="M417.3 165.8l4.1 .5-4.1 .5zM321.1 166.3l4.1-.5v1zM417.6 489.1l4.1 .5-4.1 .5zM321.3 489.7l4.1-.5v1z"/>
<path d="M378.7 181.4l4 .5-4 .5zM321.1 181.9l4.1-.5v1z"/>
<path d="M405.9 198.1l.5 4.1h-1zM378.5 176.8l4.1 .1-4 .9z"/>
<path d="M521.2 227h1.1l-.6 4.1zM521.7 313l.6 4.1h-1.1z"/>
<path d="M156.2 308.9h1l-.5 4.1zM156.7 227.5l.5 4.1h-1z"/>
<path d="M282.6 323l.5 4.1h-1zM282.1 308.9h1l-.5 4.1z"/>
<path d="M534.8 335.5l4-.5v1zM549 335l4 .5-4 .5z"/>
<path d="M549.3 331.7l4.1 .5-4.1 .6zM559 332.2l4.1-.5v1.1z"/>
<path d="M298.2 378.1l4.1-.5v1.1zM317.1 377.6l4.1 .5-4.1 .6z"/>
<path d="M348 382.6l.5 4h-1zM347.5 421.5h1l-.5 4zM261.6 72.1l.5 4.1h-1zM261.1 101h1l-.5 4.1z"/>
<path d="M417.5 387.4l4.1 .5-4.1 .5zM384.8 387.9l4.1-.5v1z"/>
<path d="M275.7 421.5h1l-.5 4zM276.2 193.5l.5 4h-1zM276.8 105.1l.6 4.1h-1.1zM276.3 82.4h1.1l-.6 4.1zM401.5 101h1l-.5 4.1zM402 93.8l.5 4.1h-1zM294.9 86.5l.4 4.1h-1zM294.3 76.7h1l-.4 4.1z"/>
<path d="M356.2 441.1l4.1 .5-4.1 .6zM375.3 441.6l4-.5v1.1z"/>
<path d="M380.7 459.1l4.1 .6-4.1 .5zM375.3 459.7l4-.6v1.1z"/>
<path d="M570.9 455.9l4.1 .5-4.1 .5zM525 456.4l4-.5v1zM563.7 440.9l4.1 .5-4.1 .5zM534.8 441.4l4-.5v1zM575 385.4l4-.5v1zM563.7 384.9l4.1 .5-4.1 .5zM559.4 318.6l4.1-.5v1zM549 318.1l4 .5-4 .5z"/>
<path d="M321.3 471.7l4.1-.5v1zM380.8 471.1l4 .5-4 .6z"/>
</g>
<g font-size="12.7">
<text x="348.8" y="28.3">63.50</text>
<text x="306.5" y="37.1">23</text>
<text x="367" y="46.4">15</text>
<text x="390.9" y="52.4">41.60</text>
<text x="364" y="61.4">11</text>
<text x="243.7" y="83" transform="rotate(-90 243.7 83)">50</text>
<text x="292.3" y="81.5" transform="rotate(-90 292.3 81.5)">5.70</text>
<text x="440.5" y="92.3" transform="rotate(-90 440.5 92.3)">8</text>
<text x="259.1" y="101.6" transform="rotate(-90 259.1 101.6)">33</text>
<text x="274.3" y="108.2" transform="rotate(-90 274.3 108.2)">18.60</text>
<text x="399.5" y="127.6" transform="rotate(-90 399.5 127.6)">11.30</text>
<text x="335.9" y="163.8">100.25</text>
<text x="331.1" y="179.4">61.60</text>
<text x="432.1" y="232.9" transform="rotate(75 432.1 232.9)">R5</text>
<text x="413.5" y="294.2" transform="rotate(75 413.5 294.2)">R50</text>
<text x="273.7" y="308.4" transform="rotate(-90 273.7 308.4)">232</text>
<text x="433.2" y="311.6" transform="rotate(-17 433.2 311.6)">R3.50</text>
<text x="576.1" y="316">6.30</text>
<text x="570.7" y="329.7">5.70</text>
<text x="503.9" y="333">18.30</text>
<text x="570.7" y="382.8">7.19</text>
<text x="345.5" y="417.8" transform="rotate(-90 345.5 417.8)">43</text>
<text x="360.4" y="439.1">15</text>
<text x="549.9" y="438.8">33</text>
<text x="549.9" y="453.8">50</text>
<text x="356" y="457.1">9.50</text>
<text x="346.8" y="469.1">64</text>
<text x="341.3" y="487.1">100 ±0</text>
</g>
<g font-size="8.5">
<text x="155" y="301.4" transform="rotate(-90 155 301.4)">下齿可移动范围0-86mm</text>
<text x="520.1" y="309.4" transform="rotate(-90 520.1 309.4)">下齿后部可移动范围0-86mm</text>
<text x="302.8" y="376.4">23</text>
<text x="386.4" y="386.2">36.80</text>
</g>
<g font-size="4.4">
<text x="38.2" y="6.6">1</text>
<text x="102.2" y="6.6">2</text>
<text x="152.2" y="6.6">3</text>
<text x="202.2" y="6.6">4</text>
<text x="252.2" y="6.6">5</text>
<text x="302.2" y="6.6">6</text>
<text x="352.2" y="6.6">7</text>
<text x="402.2" y="6.6">8</text>
<text x="452.2" y="6.6">9</text>
<text x="501.5" y="6.6">10</text>
<text x="551.4" y="6.6">11</text>
<text x="601.5" y="6.6">12</text>
<text x="651.4" y="6.6">13</text>
<text x="701.4" y="6.6">14</text>
<text x="751.5" y="6.6">15</text>
<text x="807.9" y="6.6">16</text>
<text x="11.7" y="25.1">A</text>
<text x="835.2" y="25.1">A</text>
<text x="11.7" y="73.6">B</text>
<text x="835.2" y="73.6">B</text>
<text x="11.7" y="123.6">C</text>
<text x="835.2" y="123.6">C</text>
<text x="11.7" y="173.6">D</text>
<text x="383.7" y="170.1" transform="rotate(38 383.7 170.1)">上齿可转到角度80°-95°</text>
<text x="835.2" y="173.6">D</text>
<text x="11.7" y="223.6">E</text>
<text x="835.2" y="223.6">E</text>
<text x="11.8" y="273.6">F</text>
<text x="835.3" y="273.6">F</text>
<text x="11.7" y="323.6">G</text>
<text x="281.8" y="318.8" transform="rotate(-90 281.8 318.8)">10</text>
<text x="835.2" y="323.6">G</text>
<text x="11.7" y="373.6">H</text>
<text x="835.2" y="373.6">H</text>
<text x="11.8" y="423.6">J</text>
<text x="835.3" y="423.6">J</text>
<text x="11.7" y="473.6">K</text>
<text x="835.2" y="473.6">K</text>
<text x="4.1" y="484.4">零 件 代 号</text>
<text x="1.8" y="497.5">借(通)用件登记</text>
<text x="9.7" y="510.6">描图</text>
<text x="9.7" y="523.6">描校</text>
<text x="835.3" y="523.6">L</text>
<text x="5" y="536.4">旧底图总号</text>
<text x="6.6" y="549.5">底图总号</text>
<text x="652.9" y="554.5">标记</text>
<text x="662.9" y="554.5">处数</text>
<text x="676.2" y="554.5">分区</text>
<text x="687.5" y="554.5">更改文件号</text>
<text x="706.3" y="554.5">签名</text>
<text x="717.6" y="554.5">年 月 日</text>
<text x="735.7" y="552.9">阶 段 标 记</text>
<text x="759.8" y="552.9">重量</text>
<text x="771.9" y="552.9">比例</text>
<text x="798.3" y="557.2">“图样名称”</text>
<text x="9.3" y="562.5">签字</text>
<text x="653.9" y="561.5">设计</text>
<text x="692.5" y="561.4">标准化</text>
<text x="758.9" y="562.3">0.263</text>
<text x="773.5" y="562.3">1:1</text>
<text x="654.1" y="568">校核</text>
<text x="694" y="568.3">工艺</text>
<text x="9.4" y="575.6">日期</text>
<text x="651.1" y="575.4">主管设计</text>
<text x="694" y="575.7">审核</text>
<text x="798.3" y="571.8">“图样代号”</text>
<text x="835.2" y="572.1">M</text>
<text x="733.4" y="581.6">共 张</text>
<text x="737.4" y="581.6">1</text>
<text x="745.7" y="581.6">第 张</text>
<text x="749.6" y="581.6">1</text>
<text x="759.6" y="581.6">版本</text>
<text x="693.9" y="582.6">批准</text>
<text x="38.2" y="590.6">1</text>
<text x="102.2" y="590.6">2</text>
<text x="152.2" y="590.6">3</text>
<text x="202.2" y="590.6">4</text>
<text x="252.2" y="590.6">5</text>
<text x="302.2" y="590.6">6</text>
<text x="352.2" y="590.6">7</text>
<text x="402.2" y="590.6">8</text>
<text x="452.2" y="590.6">9</text>
<text x="501.5" y="590.6">10</text>
<text x="551.5" y="590.6">11</text>
<text x="601.5" y="590.6">12</text>
<text x="651.5" y="590.6">13</text>
<text x="701.5" y="590.6">14</text>
<text x="751.5" y="590.6">15</text>
<text x="808" y="590.6">16</text>
</g>
<text font-size="4.4" fill="#0a0605" x="783.1" y="581.2">替代</text>
</svg>
